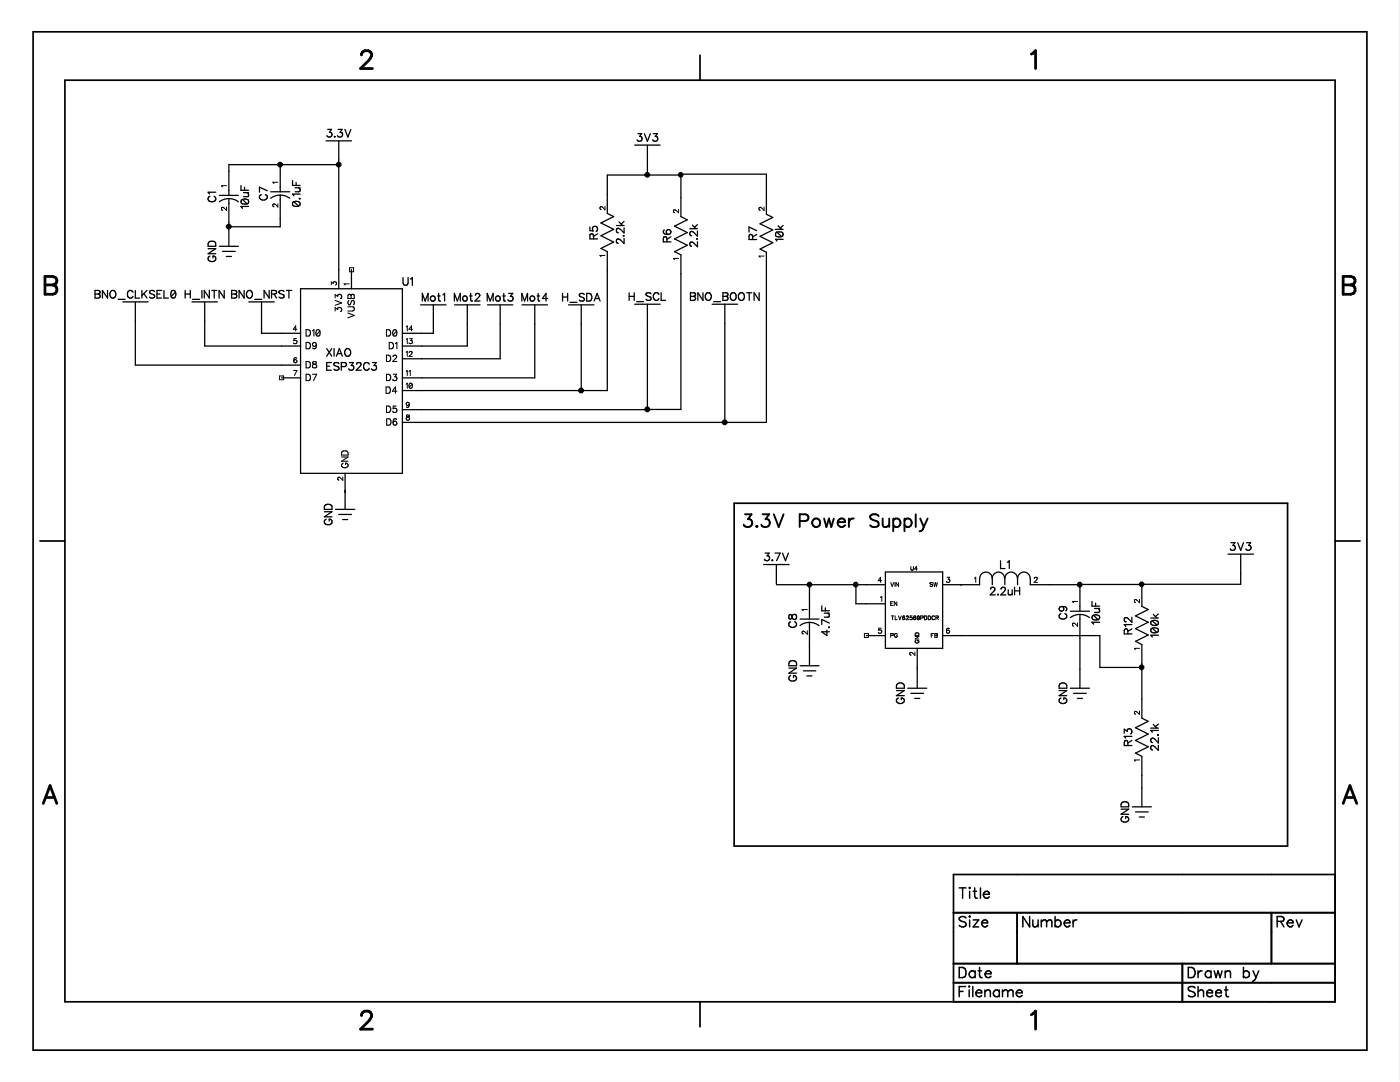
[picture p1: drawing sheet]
<svg xmlns="http://www.w3.org/2000/svg" width="279mm" height="216mm" viewBox="0 0 279 216" stroke-linecap="round" stroke-linejoin="round" font-family="sans-serif">
<g fill="#000" stroke="#000" stroke-width=".2">
<path d="M0 0h279.4v215.9h-279.4z"/>
<circle cx="55.9" cy="32.9" r=".48"/>
<circle cx="67.6" cy="32.9" r=".48"/>
<circle cx="129.2" cy="34.9" r=".48"/>
<circle cx="135.8" cy="34.9" r=".47"/>
<circle cx="45.6" cy="45.2" r=".48"/>
<circle cx="116" cy="77.9" r=".49"/>
<circle cx="129.2" cy="81.7" r=".49"/>
<circle cx="144.6" cy="84.3" r=".49"/>
<circle cx="161.6" cy="116.6" r=".48"/>
<circle cx="170.8" cy="116.6" r=".48"/>
<circle cx="215.5" cy="116.6" r=".48"/>
<circle cx="227.8" cy="116.6" r=".47"/>
<circle cx="227.8" cy="133.2" r=".48"/>
</g>
<g fill="#fff" stroke="#fff" stroke-width=".2">
<path d="M0 0h279.4v215.9h-279.4z"/>
<path d="M.3 0h278.8v215.9h-278.8z"/>
</g>
<g fill="none" stroke="#000" stroke-width=".34">
<path d="M6.6 6.3h266.2v203.2h-266.2zM13 16h253.4v183.9h-253.4zM139.7 11v5M8 107.9h5M146.5 100.4h110.5v68.4h-110.5zM266.4 107.9h5M266.4 174.5h-76.1v25.4M139.7 199.9v5M190.3 182.1h76.1M190.3 192.3h76.1M190.3 196.1h76.1M203 182.1v10.2"/>
<path d="M236 192.3v7.6M253.7 182.1v10.2"/>
</g>
<g fill="none" stroke="#000" stroke-width=".38">
<path d="M148.7 102.6h1.3l-.7 1a.82 .82 0 0 1 .8 .9 .82 .82 0 0 1-1.1 .7l-.5-.3-.1-.2M150.9 105h.3l-.2 .2zM152.2 102.6h1.3l-.7 1a.82 .82 0 0 1 .8 .9 .82 .82 0 0 1-1.1 .7l-.4-.3-.2-.2M154.4 102.6l1 2.6 1-2.6M159.6 104h1.1a.68 .68 0 0 0 .7-.7 .68 .68 0 0 0-.7-.7h-1.1v2.6M164.5 103.5l.4 1.7 .5-1.7 .5 1.7 .5-1.7M167.2 104.2a.83 .83 0 0 0 .5 .9 .83 .83 0 0 0 1-.3M167.3 103.8a.71 .71 0 0 1 .8-.3 .71 .71 0 0 1 .6 .7h-1.5zM169.4 103.5v1.7M170.4 103.5a.85 .85 0 0 0-1 .7M175.3 103a.95 .95 0 0 0-.9-.4 .95 .95 0 0 0-.7 .6l.2 .4 1 .4a.66 .66 0 0 1 .4 .8 1.16 1.16 0 0 1-1.6 0M176.1 103.5l.2 1.5 .6 .2 .6-.5"/>
<path d="M177.5 103.5v1.7M178.3 103.8a.81 .81 0 0 1 1.2-.1 .81 .81 0 0 1 0 1.2 .81 .81 0 0 1-1.2-.1M178.3 103.5v2.5M180.5 103.8a.81 .81 0 0 1 1.2-.1 .81 .81 0 0 1 0 1.2 .81 .81 0 0 1-1.2-.1M180.5 103.5v2.5M182.8 102.6v2.6M183.6 103.5l.8 1.7M184.4 105.2l-.5 .7-.4 .1M185.1 103.5l-.7 1.7"/>
<circle cx="162.8" cy="104.3" r=".83"/>
</g>
<g fill="none" stroke="#000" stroke-width=".25">
<path d="M41.9 39.2a.56 .56 0 0 0-.4 .6 .56 .56 0 0 0 .6 .5 .73 .73 0 0 0 1-.5v-.3l-.4-.3M43.1 38.4h-1.6l.3 .3M43.8 39h3.8M45.7 39.6v9.5M48.1 37v1h1.5M48.4 39.8a.48 .48 0 0 0-.3 .4 .48 .48 0 0 0 .3 .5h.9M48.4 39.8l.4-.1a.66 .66 0 0 1 .8 .6l-.3 .4M48.4 39.8l.9 .9M48.6 38.4h1M48.8 37.4v.6M49.3 38.4l.3 .3v.5h-1M52.2 38.8a.56 .56 0 0 0-.4 .7 .56 .56 0 0 0 .6 .4h.3a.56 .56 0 0 0 .6-.4 .56 .56 0 0 0-.3-.7"/>
<path d="M53.3 38.1l-1.5-.8v1.1M54 38.3h3.8M54 39.6a3.2 3.2 0 0 1 3.8 0M55.9 32.9v5.4M55.9 38.9v6.4h-10.2M58.4 36v1h1.5M58.9 37.5h1M59.1 36.4v.6M59.6 37.5l.3 .3-.1 .4-.9 .1M59.7 39.6h.2zM59.9 38.7h-1.5l.2 .4M65.1 28.1h5"/>
<path d="M65.4 25.8h.8l-.5 .6a.5 .5 0 0 1 .4 .8 .5 .5 0 0 1-.9-.1M66.7 27.3h.2zM67.4 27.1v.1M67.4 27.2l.1 .1M67.5 25.8h.8l-.4 .6a.51 .51 0 0 1 .4 .7 .51 .51 0 0 1-.8 .2M67.6 32.9h-21.9v6.1M67.6 28.1v29.5M68.8 25.8l.6 1.5 .6-1.5M126.7 29h5M127.3 26.7h.8l-.5 .5a.51 .51 0 0 1 .4 .8 .51 .51 0 0 1-.9-.1M128.6 26.7l.6 1.5 .6-1.5M129.2 29v5.9"/>
<path d="M130.4 26.7h.8l-.4 .5a.51 .51 0 0 1 .4 .8 .51 .51 0 0 1-.9-.1M135.9 34.9h-14.7v7.7l1.3 .6-2.6 1.3 2.6 1.3-2.6 1.2 2.6 1.3-2.6 1.3 1.3 .6v27.7h-40.9M19 58l.9 .1 .1 .3-.4 .3 .4 .3-.1 .4-.9 .1zM19 58.7h.6M21.5 58v1.5l-1.1-1.5v1.5M22.2 58a.71 .71 0 0 1 .9 .7 .71 .71 0 0 1-.9 .7l-.3-.5v-.4zM23.6 59.7h1.4M26.5 58.3a.62 .62 0 0 0-.8-.3 .62 .62 0 0 0-.3 .9 .57 .57 0 0 0 .5 .6 .57 .57 0 0 0 .6-.4M27 58v1.5h.9M28.3 58v1.5M28.7 58.6l.6 .9M29.3 58l-1 1"/>
<path d="M30.9 58.2a.52 .52 0 0 0-.6-.3 .52 .52 0 0 0-.4 .6l.9 .4 .1 .4a.69 .69 0 0 1-1.1 0M31.3 58.7h.6M32.3 58h-1v1.5h1M32.7 58v1.5h.9M35 58.3a.45 .45 0 0 0-.4-.4 .45 .45 0 0 0-.4 .4v.9M35 58.3l.1 .3a.68 .68 0 0 1-.6 .9l-.3-.3M35 58.3l-.8 .9M37 58.7h1M37 58v1.5M38 58v1.5M38.4 59.7h1.4M40.3 58v1.5"/>
<path d="M41.5 49.6h1.6l-1.6 1h1.6M41.7 48.3l.4-.2a.69 .69 0 0 1 1 .5v.5h-1.6v-.5zM41.8 58v1.5l-1-1.5v1.5M41.9 51.1a.56 .56 0 0 0-.4 .6 .56 .56 0 0 0 .6 .5h.4a.55 .55 0 0 0 .6-.6 .55 .55 0 0 0-.6-.5v.4M42.2 58h1.1M42.8 58v1.5M43.8 40.3a3.2 3.2 0 0 1 3.8 0M43.8 49.1h3.8M44.4 50.2h2.5M44.7 58v1.5l-1-1.5v1.5M45.2 51.2h1M46.2 58l1 .1v.3l-.3 .3 .3 .3-.1 .4-.9 .1z"/>
<path d="M46.2 58.7h.7M48.7 58v1.5l-1-1.5v1.5M49.5 58a.72 .72 0 0 1 .9 .4 .72 .72 0 0 1-.2 .9 .69 .69 0 0 1-1-.2 .69 .69 0 0 1 .2-.9zM49.6 41.2h-1.5l.3 .4M50.8 59.7h1.4M53.7 58v1.5l-1-1.5v1.5M54.2 58.7l.9-.1 .1-.2-.1-.3-.9-.1v1.5M54.7 58.7l.5 .8M56.7 58.2a.58 .58 0 0 0-.6-.3 .58 .58 0 0 0-.4 .4l.1 .2 .8 .4 .1 .4a.67 .67 0 0 1-1 0M57.1 58h1.1M57.7 58v1.5M58.6 40.3l-.2 .1v.6l.6 .2 .6-.1"/>
<path d="M58.6 40.3l.4-.1a.68 .68 0 0 1 .9 .6l-.3 .3M58.6 40.3l1 .8M60 57.6h20.3v36.8h-20.3zM70.1 53.8v3.8M80.4 55.4v1.1a.51 .51 0 0 0 .5 .4 .51 .51 0 0 0 .5-.4v-1.1M81.9 55.7l.4-.3v1.5M87.3 59.1h.5M87.5 58.5v1.3l.1 .2 .3 .1M88.4 58.8l.3-.3v1.6M93.7 59.1h.5M93.9 58.5v1.3l.1 .2 .3 .1M94.9 58.9l.3-.4h.3l.3 .3-.1 .3-.9 1h1"/>
<path d="M100.3 59.1h.5M100.5 58.5l.1 1.5 .3 .1M101.5 58.5h.8l-.4 .6a.49 .49 0 0 1 .5 .6 .49 .49 0 0 1-.7 .4l-.4-.3M107.2 59.1h.5M107.4 58.5v1.3l.1 .2 .2 .1M109.3 59.6h-1.1l.8-1.1v1.6M112.3 58.5v1.6M112.3 59.3h1M113.3 58.5v1.6M116.6 58.8a.56 .56 0 0 0-.5-.3 .56 .56 0 0 0-.5 .4l1 .7-.1 .4h-.8l-.1-.1M117.1 58.5h.5a.82 .82 0 0 1 .5 .8 .82 .82 0 0 1-.5 .8h-.5zM117.7 45.3v.7l.7 .1a.54 .54 0 0 1 0-.8 .54 .54 0 0 1 .8 .1 .54 .54 0 0 1-.2 .8"/>
<path d="M118.4 47.7v-.9l-.2-.1-.4 .1-.1 .9h1.6M118.8 59.6h.7M119.3 46.7l-.9 .5M123 45h1.5M123.3 48.6h.1M123.3 46.4h.1M123.5 44.3l.7 .7M124.4 47h.1zM124.5 47.6v1l-.7-.7a.52 .52 0 0 0-.7-.1v.6l.2 .2M124.5 45.5v1l-1.1-.9h-.3l-.1 .2 .1 .5 .2 .1M124.5 44.2l-.5 .5M125.6 59.1h1"/>
<path d="M125.6 58.4v1.5M126.6 58.4v1.5M129.9 58.6l-.3-.2-.5 .1-.2 .1 .1 .3 .9 .5v.3a.67 .67 0 0 1-1 0M131.5 58.8a.57 .57 0 0 0-.6-.4 .57 .57 0 0 0-.5 .6v.4a.56 .56 0 0 0 .4 .5 .56 .56 0 0 0 .7-.3M132 58.4v1.5h.8M132.6 45.9l-.1 .1a.48 .48 0 0 0 .2 .7l.7 .1M133.1 48.3l-.1-1h-.5l-.1 1h1.5M133.9 47.2l-.8 .6M137.7 45.6h1.5M137.8 59.1h.6M137.8 58.4l.8 .1 .2 .2-.1 .3-.3 .1 .4 .3-.2 .5h-.8zM138.2 44.9l.7 .7"/>
<path d="M139.1 47.6v.2zM139.2 48.2v1l-1.1-.9h-.3l-.1 .3 .1 .4 .2 .1M139.2 46.1v1l-1.1-.9h-.3l-.1 .3 .1 .5h.2M139.2 44.8l-.6 .5M140.3 58.4v1.5l-1-1.5v1.5M141.1 58.5a.72 .72 0 0 1 .9 .7 .72 .72 0 0 1-.9 .7l-.3-.5v-.4zM144.3 59.1h.6M144.3 58.4l.8 .1 .2 .2-.1 .3-.3 .1 .4 .3-.2 .5h-.8zM145.9 58.6l.1-.1a.75 .75 0 0 1 .9 .6 .75 .75 0 0 1-.7 .8l-.3-.2-.1-.3zM147.7 58.5a.75 .75 0 0 1 .9 .6 .75 .75 0 0 1-.8 .8 .89 .89 0 0 1-.1-1.4zM149 58.4h1M149.5 58.4v1.5"/>
<path d="M150.2 47.8l-.1-.9-.2-.1-.4 .1v.9h1.5M151 46l-1.5-.7v1M151 46.8l-.8 .5M151.5 58.4v1.5l-1-1.5v1.5M154.7 45.8h1.6M155 46.3l-.2 .2v.6l.6 .2 .6-.1M155 46.3h1a.48 .48 0 0 1 .3 .5 .48 .48 0 0 1-.3 .4M155 46.3l1 .9M155.3 45l.7 .8M156.3 47.8h-1.5l.2 .3M156.3 45l-.6 .5M24.5 60.2h5"/>
<path d="M27 60.2v12.7h33M38.3 60.2h5.1M40.9 60.2v8.8h19.1M49.7 60.2h5M52.2 60.2v6.3h7.8M56.2 75.4h3.8M65.2 69.6l1 1.5M65.2 73.1h.6M66.1 72.3h-.9v1.6h.9M66.2 69.6l-1 1.5M66.7 69.6v1.5M67.1 71.1l.6-1.5 .6 1.5"/>
<path d="M67.4 70.6h.7M67.6 72.6l-.3-.3-.5 .1-.2 .2 .2 .3 .7 .3a.34 .34 0 0 1 0 .6 .65 .65 0 0 1-.9-.1M68.1 73.2h.6l.4-.3a.39 .39 0 0 0-.4-.6h-.6v1.6M69.1 69.6a.72 .72 0 0 1 .9 .7 .72 .72 0 0 1-.9 .7l-.3-.5v-.4zM69.7 72.3h.8l-.4 .6a.5 .5 0 0 1 .4 .8 .5 .5 0 0 1-.8 0l-.1-.1M71.2 72.7l.1-.3 .5-.1 .2 .2 .1 .3-1 1.1h1M73.7 72.7a.63 .63 0 0 0-.9-.3 .63 .63 0 0 0-.2 .9 .56 .56 0 0 0 .4 .6 .56 .56 0 0 0 .7-.4M74.3 72.3h.8l-.5 .6a.52 .52 0 0 1 .5 .5 .52 .52 0 0 1-.4 .6 .52 .52 0 0 1-.6-.4M83.9 60.8h5.1M84.3 60.1v-1.6l.5 1.6 .6-1.6v1.6M86.5 60.8v5.7h-6.2M90.7 60.1v-1.6l.6 1.6 .6-1.6v1.6"/>
<path d="M90.7 60.8h5.1M93.3 60.8v8.2h-13M97.2 60.1v-1.6l.6 1.6 .6-1.6v1.6M97.3 60.8h5.1M99.8 60.8v10.8h-19.5M104.1 60.1v-1.6l.6 1.6 .6-1.6v1.6M104.2 60.8h5.1M106.7 60.8v14.6h-26.4M113.5 60.8h5M113.7 60.3h1.4M116 60.8v17.1M118.6 60.1l.6-1.6 .6 1.6"/>
<path d="M126.7 60.7h5M127 60.2h1.4M129.2 60.7v21M142.1 60.7h5.1M142.4 60.2h1.4M144.7 60.7v23.6M68.9 94.4v7.2M80.3 81.7h55.6v-30.9l-1.3-.6 2.6-1.3-2.6-1.2 2.6-1.3-2.6-1.3 2.6-1.2-1.3-.7v-8.4h17.1v8l1.2 .6-2.5 1.3 2.5 1.2-2.5 1.3 2.5 1.2-2.5 1.3 1.3 .6v34h-72.7M64.7 102.1h1.6l-1.6 1h1.6M64.9 100.8l.4-.2 .7 .2 .2 .1 .1 .7h-1.6v-.5zM65.1 103.6a.56 .56 0 0 0-.4 .6 .56 .56 0 0 0 .6 .5 .67 .67 0 0 0 .7-.1 .67 .67 0 0 0 .2-.8l-.5-.2v.4M67 101.6h3.8"/>
<path d="M67.6 102.7h2.5M68.4 103.7h1M152.4 112.6h5.1M152.7 110.4h.8l-.4 .5a.51 .51 0 0 1 .4 .8 .51 .51 0 0 1-.9-.1M154.1 111.7v.2zM154.7 110.4h1l-.7 1.5M154.9 116.7h21.8M154.9 112.6v3.9M156.2 110.4l.6 1.5 .6-1.5M161.5 116.7v6.8M170.8 116.7v3.8h5.9M176.7 114.1h11.4v15.3h-11.4z"/>
<path d="M195.5 115.4v1.3h-7.4M195.5 115.4a1.25 1.25 0 0 1 1.3-1.2 1.25 1.25 0 0 1 1.2 1.2M197.7 117.6v-.1a.43 .43 0 0 1 .5-.3 .43 .43 0 0 1 .3 .4l-.9 1.1h1M198 115.4a1.23 1.23 0 0 1 1.3-1.2 1.23 1.23 0 0 1 1.2 1.2M198 115.4v1.3M199.1 118.7h.2zM199.7 111.9v1.6h.9M199.8 117.6l.3-.4h.3l.3 .3-.3 .5-.7 .7h1M200.5 115.4v1.3M200.6 115.4a1.25 1.25 0 0 1 1.2-1.2 1.25 1.25 0 0 1 1.3 1.2v1.3M201 112.2l.4-.3v1.6M201.2 117.7v.7a.38 .38 0 0 0 .6 .3l.2-.3"/>
<path d="M202 117.7v1M202.5 117.2v1.5M202.5 117.9h1M203.1 115.4a1.25 1.25 0 0 1 1.2-1.2 1.25 1.25 0 0 1 1.3 1.2v1.3l22.3-.1M203.5 117.2v1.5M215.5 116.6v5.4M245.1 110.6h5M245.7 108.3h.8l-.5 .5a.51 .51 0 0 1 .4 .8 .51 .51 0 0 1-.9-.1M247 108.3l.6 1.5 .6-1.5M247.6 110.6v6h-19.7v4.4l1.3 .6-2.6 1.3 2.6 1.3-2.6 1.2 2.6 1.3-2.6 1.3 1.3 .6v14.7l1.3 .6-2.6 1.3 2.6 1.3-2.6 1.2 2.6 1.3-2.6 1.3 1.3 .6v10.1M248.8 108.3h.8l-.4 .5a.51 .51 0 0 1 .3 .8 .51 .51 0 0 1-.8-.1M157.4 133.3h1.6l-1.6 1h1.6"/>
<path d="M157.5 122.7a.53 .53 0 0 0 .3 .8l.1-.1 .2-.4a.45 .45 0 0 1 .4-.4 .45 .45 0 0 1 .5 .3l-.2 .6a.57 .57 0 0 1-.6 0 .57 .57 0 0 1-.2-.6l-.2-.3zM157.6 132l.8-.2a.58 .58 0 0 1 .6 .5v.5h-1.6v-.5zM157.8 124.1a.57 .57 0 0 0-.4 .6 .57 .57 0 0 0 .6 .5h.4a.56 .56 0 0 0 .6-.5 .56 .56 0 0 0-.4-.6M157.8 134.8a.63 .63 0 0 0-.3 .8 .63 .63 0 0 0 .9 .3 .55 .55 0 0 0 .6-.6 .55 .55 0 0 0-.6-.5v.4M159.7 124.8a3.1 3.1 0 0 1 3.8 0M159.7 123.5h3.7M159.7 132.8h3.7M160.3 133.9h2.5M161 134.9h1.1M161.5 124.2v8.6M164 120.9v1h1.5M164.5 122.3h1"/>
<path d="M164.7 121.3v.6M165 125.7v1.1l-1-.7h1.5M165.2 122.3l.3 .4-.1 .4h-.9M165.4 125.1v.2zM165.5 124.3l-1.5-.7v1M172.9 126.8h3.8M178.9 137.8h1.6l-1.6 1h1.6M179 136.6a.87 .87 0 0 1 1.5 .2v.5h-1.6zM179.3 139.3a.56 .56 0 0 0-.4 .6 .56 .56 0 0 0 .6 .5h.4a.55 .55 0 0 0 .6-.6 .55 .55 0 0 0-.6-.5v.3M181.1 137.3h3.9M181.8 138.3h2.5M182.5 139.4h1.1"/>
<path d="M183 129.4v7.9M188.1 126.8h31.4v6.4h8.4M211.4 137.8h1.5l-1.5 1h1.5M211.6 136.4l.4-.1 .7 .1 .2 .4v.5h-1.5v-.5zM211.7 122.4l-.1 .1a.54 .54 0 0 0 0 .9 .73 .73 0 0 0 .9 .1 .73 .73 0 0 0 .3-.9l-.3-.2M211.8 139.3a.56 .56 0 0 0-.4 .6 .56 .56 0 0 0 .6 .5 .63 .63 0 0 0 .8-.3 .63 .63 0 0 0-.2-.8h-.3v.3M211.9 121a.69 .69 0 0 1 1 .6l-.2 .3M213.6 123.2a3.2 3.2 0 0 1 3.8 0M213.6 137.3h3.8M213.6 122h3.8M214.2 138.3h2.6M215 139.4h1"/>
<path d="M215.5 122.6v14.7M217.9 120v.9h1.6M218.2 122.8l.4-.1a.68 .68 0 0 1 .9 .6l-.3 .4M218.2 122.8a.48 .48 0 0 0-.3 .4 .48 .48 0 0 0 .3 .5h1M218.2 122.8l1 .9M218.4 121.4h1.1M218.7 120.4v.5M219.2 121.4l.3 .4-.1 .3-1 .1M219.5 124.2h-1.6l.3 .3M225.1 126.5l-.1-.9-.2-.1-.3 .1-.1 .9h1.5M225.9 123.1v1.1l-.9-.9-.3-.1-.3 .3v.3l.3 .3M225.9 125.5l-.8 .5"/>
<path d="M225.9 124.6h-1.5l.3 .4M229.7 123.3h1.5M230 125.3a.45 .45 0 0 0-.3 .5 .45 .45 0 0 0 .3 .4h.9M230 125.3h.3a.68 .68 0 0 1 .9 .6l-.3 .3M230 123.9l.3-.1a.68 .68 0 0 1 .9 .6l-.3 .3M230 123.9a.45 .45 0 0 0-.3 .4 .45 .45 0 0 0 .3 .4h.9M230 125.3l.9 .9M230 123.9l.9 .8M230.2 122.6l.7 .7M231.2 126.7h-1.5l.3 .4M231.2 122.5l-.6 .5M224.4 146.3v-.8l.6 .4a.51 .51 0 0 1 .7-.4 .51 .51 0 0 1 .1 .8l-.2 .1"/>
<path d="M225.1 148.8l-.1-1h-.5l-.1 1h1.5M225.9 147.7l-.8 .6M225.9 146.9h-1.5l.3 .4M229.7 145.3h1.5M230.2 144.6l.7 .7M231.1 146.6v.1zM231.2 148.7v1l-1.1-.9h-.3l-.1 .3v.4l.3 .1M231.2 147.2v1.1l-1.1-1-.3 .1-.1 .2v.3l.3 .3M231.2 145.8h-1.5l.3 .3M231.2 144.5l-.6 .5M223.7 161.5h1.6l-1.6 1h1.6M223.9 160.1l.8-.1a.58 .58 0 0 1 .6 .5v.5h-1.6v-.5z"/>
<path d="M224.1 162.9a.56 .56 0 0 0-.4 .7 .56 .56 0 0 0 .6 .4 .62 .62 0 0 0 .9-.2 .62 .62 0 0 0-.3-.9h-.2v.4M226 161h3.8M226.6 162h2.6M227.4 163h1"/>
<circle cx="86.4" cy="59.6" r=".51"/>
<circle cx="92.8" cy="59.6" r=".49"/>
<circle cx="99.3" cy="59.6" r=".49"/>
<circle cx="106.2" cy="59.6" r=".5"/>
<circle cx="133.4" cy="46.3" r=".49"/>
<circle cx="211.9" cy="121.5" r=".47"/>
</g>
<g fill="none" stroke="#000" stroke-width=".2">
<path d="M45.2 37h-1l.2 .3M55.5 36.4h-1.1l.3 .2M45.2 41.3v.7l-.6-.6h-.3l-.1 .3 .2 .3M55.5 40.6v.7l-.5-.5-.3-.1-.2 .1-.1 .3 .3 .2M66.1 56.8v-.5l.4 .3a.35 .35 0 0 1 .6-.3 .35 .35 0 0 1-.1 .6M69.7 56.6h-1l.2 .3M69.8 53.4h.8v.8h-.8zM120.7 41.2v.7l-.4-.5a.3 .3 0 0 0-.5 0 .3 .3 0 0 0 .2 .4M120.7 51h-1l.2 .2M135.4 41.8v.7l-.7-.6-.3 .1 .1 .3 .1 .1M135.4 51.6h-1l.2 .2M152.5 41.3v.7l-.7-.6h-.3v.5l.2 .1"/>
<path d="M152.5 51.1h-1l.2 .3M55.8 75h.8v.8h-.8zM58.6 73.9h.7l-.5 1M59.2 67.6h-.5l-.1 .4a.37 .37 0 0 1 .6 0 .37 .37 0 0 1-.1 .5 .37 .37 0 0 1-.5-.1M59.2 71.5l-.3-.1a.52 .52 0 0 0-.3 .7M59.3 65.7h-.8l.5-.7v1M81.1 70.3l.2-.2v1M81.1 65.2l.2-.2v1M81.1 67.8l.2-.2v1M81.1 74.1l.2-.2v1M81.1 76.7l.2-.2v1M81.6 74.1l.3-.2v1"/>
<path d="M81.7 70.4l.2-.3 .3 .1-.1 .5-.5 .4h.7M81.7 67.6h.6l-.3 .3a.35 .35 0 0 1 .2 .6 .35 .35 0 0 1-.6-.1M82.3 76.7l-.1 .7h-.4l-.1-.1M82.3 76.7l-.1-.2h-.4l-.2 .4 .1 .4M82.3 76.7l-.6 .6M82.3 65.7h-.7l.5-.7v1M68.4 95.2v.6l-.8-.6-.2 .4 .2 .2M81.1 80.4l.4-.1 .2 .3-.2 .3h-.3zM81.2 82.8v.3l.5 .3v.3h-.6l.1-.4 .5-.2-.1-.3zM81.7 80.6l-.2 .6h-.4M175.7 119.2l.3-.2v1M176 115.9h-.7l.4-.7v1"/>
<path d="M177.8 116.2l.3 .8 .3-.8M178.6 116.2v.8M179.3 116.2v.8l-.5-.8v.8M181.8 113v.6l.2 .2 .3-.2v-.6M183.1 113.5h-.6l.4-.5v.8M186.1 116.3h-.5l.1 .2 .4 .2v.3l-.5-.1M186.4 116.2l.1 .8 .2-.8 .2 .8 .2-.8M189 115.2h.5l-.3 .4a.35 .35 0 0 1 .3 .5 .35 .35 0 0 1-.6-.1M194.5 115.4l.2-.2v1M206.4 115.4a.3 .3 0 0 1 .3-.2 .3 .3 0 0 1 .3 .3l-.6 .7h.7M227.4 119.6v.7l-.5-.5-.3-.2-.2 .4 .2 .2M161.1 125.9v.7l-.7-.7-.3 .2v.2l.2 .2"/>
<path d="M161.1 121.6h-1l.2 .3M172.5 126.4h.8v.8h-.8zM175.9 125.3h-.5l-.1 .5a.36 .36 0 0 1 .6 0 .36 .36 0 0 1-.1 .5 .36 .36 0 0 1-.5-.1M177.8 126.8l.5-.1v-.2l-.5-.1v.8M177.8 120.4h.3M177.9 122.9h.5M178.1 122.9v.8M178.3 120.1h-.5v.7h.5M178.6 122.9v.8h.5M179 120.1v.7l-.5-.7v.7M179.1 126.6a.31 .31 0 0 0-.5-.2 .31 .31 0 0 0-.1 .5l.2 .3 .4-.2v-.1h-.2M179.3 122.9l.3 .8 .3-.8"/>
<path d="M180.1 123.4l.2 .3M180.3 123.7h.1M180.3 123.2h.1M180.3 123.2l-.2 .2M180.4 123.2l.2 .2-.2 .3M180.6 123l-.3-.1-.2 .5M180.9 123.1h.1M180.9 123.1l.1-.2 .3 .2M181.3 123.1l-.5 .6h.6M181.3 123.1h.1M182 122.9h-.3l-.1 .3 .3-.1 .2 .3a.27 .27 0 0 1-.2 .2 .27 .27 0 0 1-.3-.1M182.4 123.2l.4 .1v.3h-.4z"/>
<path d="M182.6 130.1v.7l-.8-.6-.2 .1v.3l.2 .1M182.6 127h.8l-.8 .5h.8M182.8 123l-.4-.1-.1 .5M182.8 126.3h.5l.1 .5h-.8zM182.8 127.8a.33 .33 0 0 0 0 .5 .33 .33 0 0 0 .5-.2v-.3h-.2v.1M183 123a.25 .25 0 0 1 .4 0 .25 .25 0 0 1 0 .4h-.3zM183.5 123.1l-.1 .5h-.4M183.7 123.3h.5v-.3l-.5-.1v.8M184.5 122.9h.2a.41 .41 0 0 1 .3 .4 .41 .41 0 0 1-.3 .4h-.2zM185.3 122.9l.4 .2v.4l-.2 .2h-.2zM185.8 126.7h.3M186.4 126.4h-.6v.8"/>
<path d="M186.5 123.1l-.1-.2a.37 .37 0 0 0-.4 .3 .37 .37 0 0 0 .4 .5l.1-.2M186.6 126.7h.4M186.6 126.4h.4v.7l-.4 .1zM186.8 123.3h.3M186.9 126.7l.1 .1M187 123.3l.3 .4M187 126.5h.1M187.3 123.1l-.5-.2v.8M187.3 123.1l-.2 .2M187.3 123.1h.1M189.5 125.5l-.3-.2a.52 .52 0 0 0-.3 .7M215.1 124.3v.7l-.8-.7-.3 .2 .2 .4"/>
<path d="M215.1 120h-1.1l.2 .3M227.4 129.4h-1l.2 .2M227.4 141.9v.6l-.8-.6-.2 .4 .2 .2M227.4 151.6h-1l.2 .3"/>
<circle cx="58.9" cy="72.1" r=".31"/>
<circle cx="189.2" cy="126" r=".31"/>
</g>
<g fill="none" stroke="#000" stroke-width=".21">
<path d="M66.9 59.4v-.6l.5 .3v-.3l.4-.1 .4 .4-.3 .5M66.9 59.9l1.3 .6-1.3 .4M69.5 58.8l.3-.1 .3 .3 .2-.3h.2l.2 .1v.8h-1.3zM69.6 59.9a.49 .49 0 0 0-.2 .5 .49 .49 0 0 0 .4 .4l.6-.9 .3 .2v.2l-.2 .5M70.1 59v.6M61.1 65.8h.4a.68 .68 0 0 1 .4 .6 .68 .68 0 0 1-.4 .7h-.4zM61.1 68.3h.4a.68 .68 0 0 1 .4 .7 .68 .68 0 0 1-.4 .6h-.4zM61.1 72.1h.4a.68 .68 0 0 1 .4 .7 .68 .68 0 0 1-.4 .6h-.4zM61.1 74.7h.4a.68 .68 0 0 1 .4 .6 .68 .68 0 0 1-.4 .6h-.4zM62.4 66l.3-.2v1.3M62.4 74.7h.8l-.6 1.2M62.5 72.2v.4l.5 .1 .2 .3a.45 .45 0 0 1-.3 .4 .45 .45 0 0 1-.5-.2 .6 .6 0 0 1 .7-.6v-.4z"/>
<path d="M63.1 68.7l-.2 .9h-.2l-.3-.2M63.8 66v.8l-.1 .2h-.5l-.1-.2M63.8 66a.38 .38 0 0 0-.3-.2 .38 .38 0 0 0-.4 .2v.8M63.8 66l-.7 .8M66.9 62.1v-.7l.5 .4a.43 .43 0 0 1 .7-.4 .43 .43 0 0 1-.2 .8M69.4 62.4l1.3 .5-1.3 .5M69.4 61.2l1.1 .1 .2 .3a.38 .38 0 0 1-.3 .5h-1M77 77.2h.5a.68 .68 0 0 1 .4 .7 .68 .68 0 0 1-.4 .6h-.5zM77.1 65.8h.5a.68 .68 0 0 1 .4 .6 .68 .68 0 0 1-.4 .7h-.5zM77.1 70.9h.5a.68 .68 0 0 1 .4 .6 .68 .68 0 0 1-.4 .6h-.5zM77.1 74.7h.5a.68 .68 0 0 1 .4 .6 .68 .68 0 0 1-.4 .6h-.5zM77.7 68.3h.4a.68 .68 0 0 1 .4 .7 .68 .68 0 0 1-.4 .6h-.4z"/>
<path d="M78.4 71.2l.3-.3h.2l.3 .3-.8 .9h.8M78.5 74.7h.7l-.4 .5a.4 .4 0 0 1 .4 .4 .4 .4 0 0 1-.5 .3l-.3-.2M78.9 68.6l.3-.3v1.3M79.2 66v.8l-.2 .2h-.5l-.1-.2M79.2 66a.38 .38 0 0 0-.4-.2 .38 .38 0 0 0-.4 .2v.8M79.2 66l-.8 .8M79.2 78.1h-.9l.6-.9v1.3M68.2 91.2h1.3l-1.3 .8h1.3M68.4 90a.71 .71 0 0 1 .8 0 .71 .71 0 0 1 .3 .8h-1.3v-.4zM68.5 92.4l-.1 .1a.54 .54 0 0 0 0 .7 .54 .54 0 0 0 .7 .1l.4-.3a.49 .49 0 0 0-.5-.6v.3M77.1 81h.5a.68 .68 0 0 1 .4 .7 .68 .68 0 0 1-.4 .6h-.5zM77.2 83.6h.4a.68 .68 0 0 1 .4 .6 .68 .68 0 0 1-.4 .6h-.4z"/>
<path d="M79.1 81h-.6l-.1 .6a.44 .44 0 0 1 .7 0 .44 .44 0 0 1-.1 .7 .44 .44 0 0 1-.6-.3M79.2 83.7l-.4-.1a.64 .64 0 0 0-.4 .8"/>
<circle cx="62.7" cy="68.7" r=".38"/>
<circle cx="78.8" cy="84.5" r=".39"/>
</g>
<path d="M72.1 11a.88 .88 0 0 1 .7-.9h.7a.87 .87 0 0 1 .5 1.4l-2 2.2h2.3M205.8 10.8l.9-.7v3.6M9 55.2h1.5l.5 .1a.82 .82 0 0 1 0 1.4l-.5 .2a.93 .93 0 0 1 .9 .9 .93 .93 0 0 1-.9 .9h-1.5zM9 56.9h1.5M268.1 55.2h1.5l.5 .1a.82 .82 0 0 1 0 1.4l-.5 .2a.93 .93 0 0 1 .9 .9 .93 .93 0 0 1-.9 .9h-1.5zM268.1 56.9h1.5M9.1 159.1h1.7M268.6 159.1h1.7M8.6 160.3l1.4-3.5 1.3 3.5M268.1 160.3l1.3-3.5 1.4 3.5M72.1 202.6a.88 .88 0 0 1 .7-.8h.7a.89 .89 0 0 1 .5 1.4l-2 2.2h2.3M205.8 202.5l.9-.7v3.6" fill="none" stroke="#000" stroke-width=".55"/>
<g fill="none" stroke="#000" stroke-width=".3">
<path d="M191.4 177.2h1.4M192.1 177.2v2M193.5 177.1l.1 .1-.1 .1zM193.5 177.8v1.4M194.2 177.8h.7M194.5 177.2v1.6l.1 .3 .4 .1M195.7 177.2v2M196.3 178.4a.66 .66 0 0 0 .3 .8 .66 .66 0 0 0 .8-.3M196.6 178a.55 .55 0 0 1 .5-.1 .55 .55 0 0 1 .3 .5h-1.1zM191.4 193h.7a1.09 1.09 0 0 1 .7 1.1 1.09 1.09 0 0 1-.7 1h-.7zM191.4 197.8h.8M192.7 196.8h-1.3v2.1"/>
<path d="M192.8 183.2a.76 .76 0 0 0-.8-.3 .76 .76 0 0 0-.6 .5l.2 .3 1 .4a.5 .5 0 0 1 0 .7 .91 .91 0 0 1-1.2-.1M193.3 196.8h.2zM193.4 197.5v1.4M193.5 183.6v1.4M193.5 182.8l.1 .1-.1 .1zM194.1 196.8v2.1M194.2 183.6h1.1l-1.1 1.4h1.1M194.6 194a.66 .66 0 0 0-1-.1 .66 .66 0 0 0 0 1 .66 .66 0 0 0 1-.1M194.6 193.7v1.4M194.8 198.1a.64 .64 0 0 0 .3 .7 .64 .64 0 0 0 .8-.2M194.9 197.8a.56 .56 0 0 1 .6-.3 .56 .56 0 0 1 .4 .6h-1.1zM195.2 193.7h.7"/>
<path d="M195.5 193v1.7l.1 .3 .4 .1M195.9 184.1a.66 .66 0 0 0 .4 .8 .66 .66 0 0 0 .8-.2M196 183.9a.56 .56 0 0 1 .7-.3 .56 .56 0 0 1 .4 .5h-1.2zM196.6 197.5v1.4M196.6 197.9l.5-.4 .4 .2 .2 .2v1M196.6 194.3a.66 .66 0 0 0 .4 .7 .66 .66 0 0 0 .8-.2M196.9 193.8a.55 .55 0 0 1 .6 0 .55 .55 0 0 1 .3 .5h-1.2zM199.4 197.8a.66 .66 0 0 0-.9-.1 .66 .66 0 0 0 0 1 .66 .66 0 0 0 .9-.1M199.4 197.5v1.4M200.1 197.9l.4-.4 .5 .2 .1 .2M200.1 197.5v1.4M201.1 197.9l.5-.4 .5 .2 .1 1.2"/>
<path d="M201.1 197.9v1M202.8 198.1a.66 .66 0 0 0 .4 .7 .66 .66 0 0 0 .8-.2M202.9 197.8a.58 .58 0 0 1 .7-.3 .58 .58 0 0 1 .4 .6h-1.2zM205.5 182.9v2.1l-1.4-2.1v2.1M206.1 183.6l.1 1.2 .5 .2 .5-.5M207.2 183.6v1.4M207.8 184l.5-.4 .5 .1 .1 .3M207.8 183.6v1.4M208.9 184l.5-.4 .4 .1 .1 1.3M208.9 184v1M210.6 183.9a.66 .66 0 0 1 .9-.1 .66 .66 0 0 1 0 .9 .66 .66 0 0 1-.9 0M210.6 182.9v2.1"/>
<path d="M212.4 184.1a.64 .64 0 0 0 .4 .8 .64 .64 0 0 0 .7-.2M212.5 183.9a.56 .56 0 0 1 .6-.3 .56 .56 0 0 1 .4 .5h-1.1zM214.2 183.6v1.4M214.9 183.6a.72 .72 0 0 0-.7 .5M237.2 193h.6a1.09 1.09 0 0 1 .7 1.1 1.09 1.09 0 0 1-.7 1h-.6zM238.5 197.1a.75 .75 0 0 0-.7-.3 .75 .75 0 0 0-.6 .6l.1 .3 1 .3 .2 .6a.99 .99 0 0 1-1.3 0M239.1 193.7v1.4M239.1 196.8v2.1M239.1 197.9l.5-.4 .5 .2 .1 .2v1M239.9 193.7a.73 .73 0 0 0-.8 .6M240.8 198.1a.63 .63 0 0 0 .4 .8 .63 .63 0 0 0 .8-.3M240.9 197.8a.56 .56 0 0 1 .7-.3 .56 .56 0 0 1 .4 .6h-1.2z"/>
<path d="M241.7 194a.65 .65 0 0 0-1-.1 .65 .65 0 0 0 0 1 .65 .65 0 0 0 1-.1M241.7 193.7v1.4M242.3 193.7l.4 1.4 .4-1.4 .4 1.4 .4-1.4M242.6 198.1a.64 .64 0 0 0 .4 .7 .64 .64 0 0 0 .8-.2M242.7 197.8a.56 .56 0 0 1 .7-.3 .56 .56 0 0 1 .4 .6h-1.2zM244.4 197.5h.7M244.5 194.1a.63 .63 0 0 1 1-.3l.1 1.3M244.5 193.7v1.4M244.7 196.8v1.7l.1 .3 .4 .1M248.2 194a.66 .66 0 0 1 .9-.1 .66 .66 0 0 1 0 1 .66 .66 0 0 1-.9-.1M248.2 193v2.1M250.1 193.7l.6 1.4"/>
<path d="M250.7 195.1l-.3 .4-.4 .3M251.2 193.7l-.5 1.4M254.9 183.9l1.2-.1 .1-.3v-.4l-.4-.2h-.9v2.1M255.6 183.9l.6 1.1M256.9 184.1a.66 .66 0 0 0 .4 .8 .66 .66 0 0 0 .8-.2M257.2 183.7a.55 .55 0 0 1 .6-.1 .55 .55 0 0 1 .3 .5h-1.2zM258.7 183.6l.5 1.4 .6-1.4"/>
</g>
<g font-size="5.9">
<text x="71.7" y="14.8">2</text>
<text x="205.5" y="14.8">1</text>
<text x="8.7" y="59.8">B</text>
<text x="267.8" y="59.8">B</text>
<text x="8.4" y="161.4">A</text>
<text x="267.8" y="161.4">A</text>
<text x="71.7" y="206.4">2</text>
<text x="205.5" y="206.4">1</text>
</g>
<text font-size="4.2" x="148.2" y="105.9">3.3V Power Supply</text>
<g font-size="3.4">
<text x="191.3" y="179.8">Title</text>
<text x="191.3" y="185.6">Size</text>
<text x="204" y="185.6">Number</text>
<text x="254.7" y="185.6">Rev</text>
<text x="191.3" y="195.7">Date</text>
<text x="237" y="195.7">Drawn by</text>
<text x="191.3" y="199.5">Filename</text>
<text x="237" y="199.5">Sheet</text>
</g>
<g font-size="2.5">
<text x="65.1" y="27.8">3.3V</text>
<text x="127" y="28.7">3V3</text>
<text x="43.5" y="40.4" transform="rotate(-90 43.5 40.4)">C1</text>
<text x="50.1" y="41.7" transform="rotate(-90 50.1 41.7)">10uF</text>
<text x="53.8" y="40" transform="rotate(-90 53.8 40)">C7</text>
<text x="60.4" y="41.3" transform="rotate(-90 60.4 41.3)">0.1uF</text>
<text x="119.7" y="47.8" transform="rotate(-90 119.7 47.8)">R5</text>
<text x="151.5" y="47.9" transform="rotate(-90 151.5 47.9)">R7</text>
<text x="43.5" y="52.3" transform="rotate(-90 43.5 52.3)">GND</text>
<text x="125" y="48.7" transform="rotate(-90 125 48.7)">2.2k</text>
<text x="134.4" y="48.4" transform="rotate(-90 134.4 48.4)">R6</text>
<text x="139.7" y="49.3" transform="rotate(-90 139.7 49.3)">2.2k</text>
<text x="156.7" y="48.2" transform="rotate(-90 156.7 48.2)">10k</text>
<text x="18.8" y="59.9">BNO_CLKSEL0 H_INTN BNO_NRST</text>
<text x="80.3" y="57.4">U1</text>
<text x="84.2" y="60.5">Mot1 Mot2 Mot3 Mot4</text>
<text x="112.1" y="60.5">H_SDA</text>
<text x="125.5" y="60.4">H_SCL</text>
<text x="137.7" y="60.4">BNO_BOOTN</text>
<text x="65.1" y="71.6">XIAO</text>
<text x="65.1" y="74.3">ESP32C3</text>
<text x="66.7" y="104.8" transform="rotate(-90 66.7 104.8)">GND</text>
<text x="152.5" y="112.3">3.7V</text>
<text x="199.6" y="113.9">L1</text>
<text x="245.4" y="110.3">3V3</text>
<text x="197.5" y="119.2">2.2uH</text>
<text x="159.4" y="125.3" transform="rotate(-90 159.4 125.3)">C8</text>
<text x="213.4" y="123.6" transform="rotate(-90 213.4 123.6)">C9</text>
<text x="219.9" y="124.7" transform="rotate(-90 219.9 124.7)">10uF</text>
<text x="166" y="126.9" transform="rotate(-90 166 126.9)">4.7uF</text>
<text x="226.4" y="126.6" transform="rotate(-90 226.4 126.6)">R12</text>
<text x="231.6" y="127.2" transform="rotate(-90 231.6 127.2)">100k</text>
<text x="159.4" y="136" transform="rotate(-90 159.4 136)">GND</text>
<text x="180.9" y="140.5" transform="rotate(-90 180.9 140.5)">GND</text>
<text x="213.4" y="140.5" transform="rotate(-90 213.4 140.5)">GND</text>
<text x="226.4" y="148.9" transform="rotate(-90 226.4 148.9)">R13</text>
<text x="231.6" y="149.8" transform="rotate(-90 231.6 149.8)">22.1k</text>
<text x="225.7" y="164.2" transform="rotate(-90 225.7 164.2)">GND</text>
</g>
<g font-size="2.1">
<text x="68.6" y="62.3" transform="rotate(-90 68.6 62.3)">3V3</text>
<text x="71.1" y="63.5" transform="rotate(-90 71.1 63.5)">VUSB</text>
<text x="61" y="70">D9</text>
<text x="61" y="67.5">D10</text>
<text x="77" y="67.5">D0</text>
<text x="77.6" y="70">D1</text>
<text x="61" y="73.8">D8</text>
<text x="61" y="76.3">D7</text>
<text x="77" y="72.5">D2</text>
<text x="77" y="76.3">D3</text>
<text x="77" y="78.9">D4</text>
<text x="77" y="82.7">D5</text>
<text x="77.1" y="85.2">D6</text>
<text x="69.8" y="93.4" transform="rotate(-90 69.8 93.4)">GND</text>
</g>
<g font-size="1.7">
<text x="45.5" y="37.4" transform="rotate(-90 45.5 37.4)">1</text>
<text x="55.8" y="41.4" transform="rotate(-90 55.8 41.4)">2</text>
<text x="55.8" y="36.7" transform="rotate(-90 55.8 36.7)">1</text>
<text x="121.1" y="41.9" transform="rotate(-90 121.1 41.9)">2</text>
<text x="45.5" y="42.1" transform="rotate(-90 45.5 42.1)">2</text>
<text x="135.7" y="42.6" transform="rotate(-90 135.7 42.6)">2</text>
<text x="152.8" y="42.1" transform="rotate(-90 152.8 42.1)">2</text>
<text x="121.1" y="51.3" transform="rotate(-90 121.1 51.3)">1</text>
<text x="135.7" y="51.9" transform="rotate(-90 135.7 51.9)">1</text>
<text x="152.8" y="51.4" transform="rotate(-90 152.8 51.4)">1</text>
<text x="67.5" y="57" transform="rotate(-90 67.5 57)">3</text>
<text x="70" y="57" transform="rotate(-90 70 57)">1</text>
<text x="58.5" y="66.4">4</text>
<text x="58.5" y="68.9">5</text>
<text x="81" y="71.4">12</text>
<text x="81" y="68.9">13</text>
<text x="81" y="66.4">14</text>
<text x="58.5" y="75.2">7</text>
<text x="58.6" y="72.7">6</text>
<text x="81" y="77.8">10</text>
<text x="81" y="75.2">11</text>
<text x="81" y="81.6">9</text>
<text x="81" y="84.1">8</text>
<text x="68.7" y="95.9" transform="rotate(-90 68.7 95.9)">2</text>
<text x="175.2" y="116.5">4</text>
<text x="188.8" y="116.5">3</text>
<text x="194.4" y="116.5">1</text>
<text x="206.3" y="116.5">2</text>
<text x="161.4" y="121.9" transform="rotate(-90 161.4 121.9)">1</text>
<text x="175.7" y="120.3">1</text>
<text x="215.4" y="125" transform="rotate(-90 215.4 125)">2</text>
<text x="215.4" y="120.3" transform="rotate(-90 215.4 120.3)">1</text>
<text x="227.7" y="120.3" transform="rotate(-90 227.7 120.3)">2</text>
<text x="161.4" y="126.6" transform="rotate(-90 161.4 126.6)">2</text>
<text x="175.2" y="126.7">5</text>
<text x="182.9" y="130.9" transform="rotate(-90 182.9 130.9)">2</text>
<text x="188.8" y="126.7">6</text>
<text x="227.7" y="129.7" transform="rotate(-90 227.7 129.7)">1</text>
<text x="227.7" y="142.6" transform="rotate(-90 227.7 142.6)">2</text>
<text x="227.7" y="152" transform="rotate(-90 227.7 152)">1</text>
</g>
<g font-size="1.3">
<text x="177.7" y="117.2">VIN</text>
<text x="181.7" y="114">U4</text>
<text x="185.6" y="117.2">SW</text>
<text x="177.7" y="121">EN</text>
<text x="177.8" y="123.9">TLV62569PDDCR</text>
<text x="177.7" y="127.4">PG</text>
<text x="183.6" y="128.4" transform="rotate(-90 183.6 128.4)">GND</text>
<text x="185.8" y="127.4">FB</text>
</g>
</svg>
